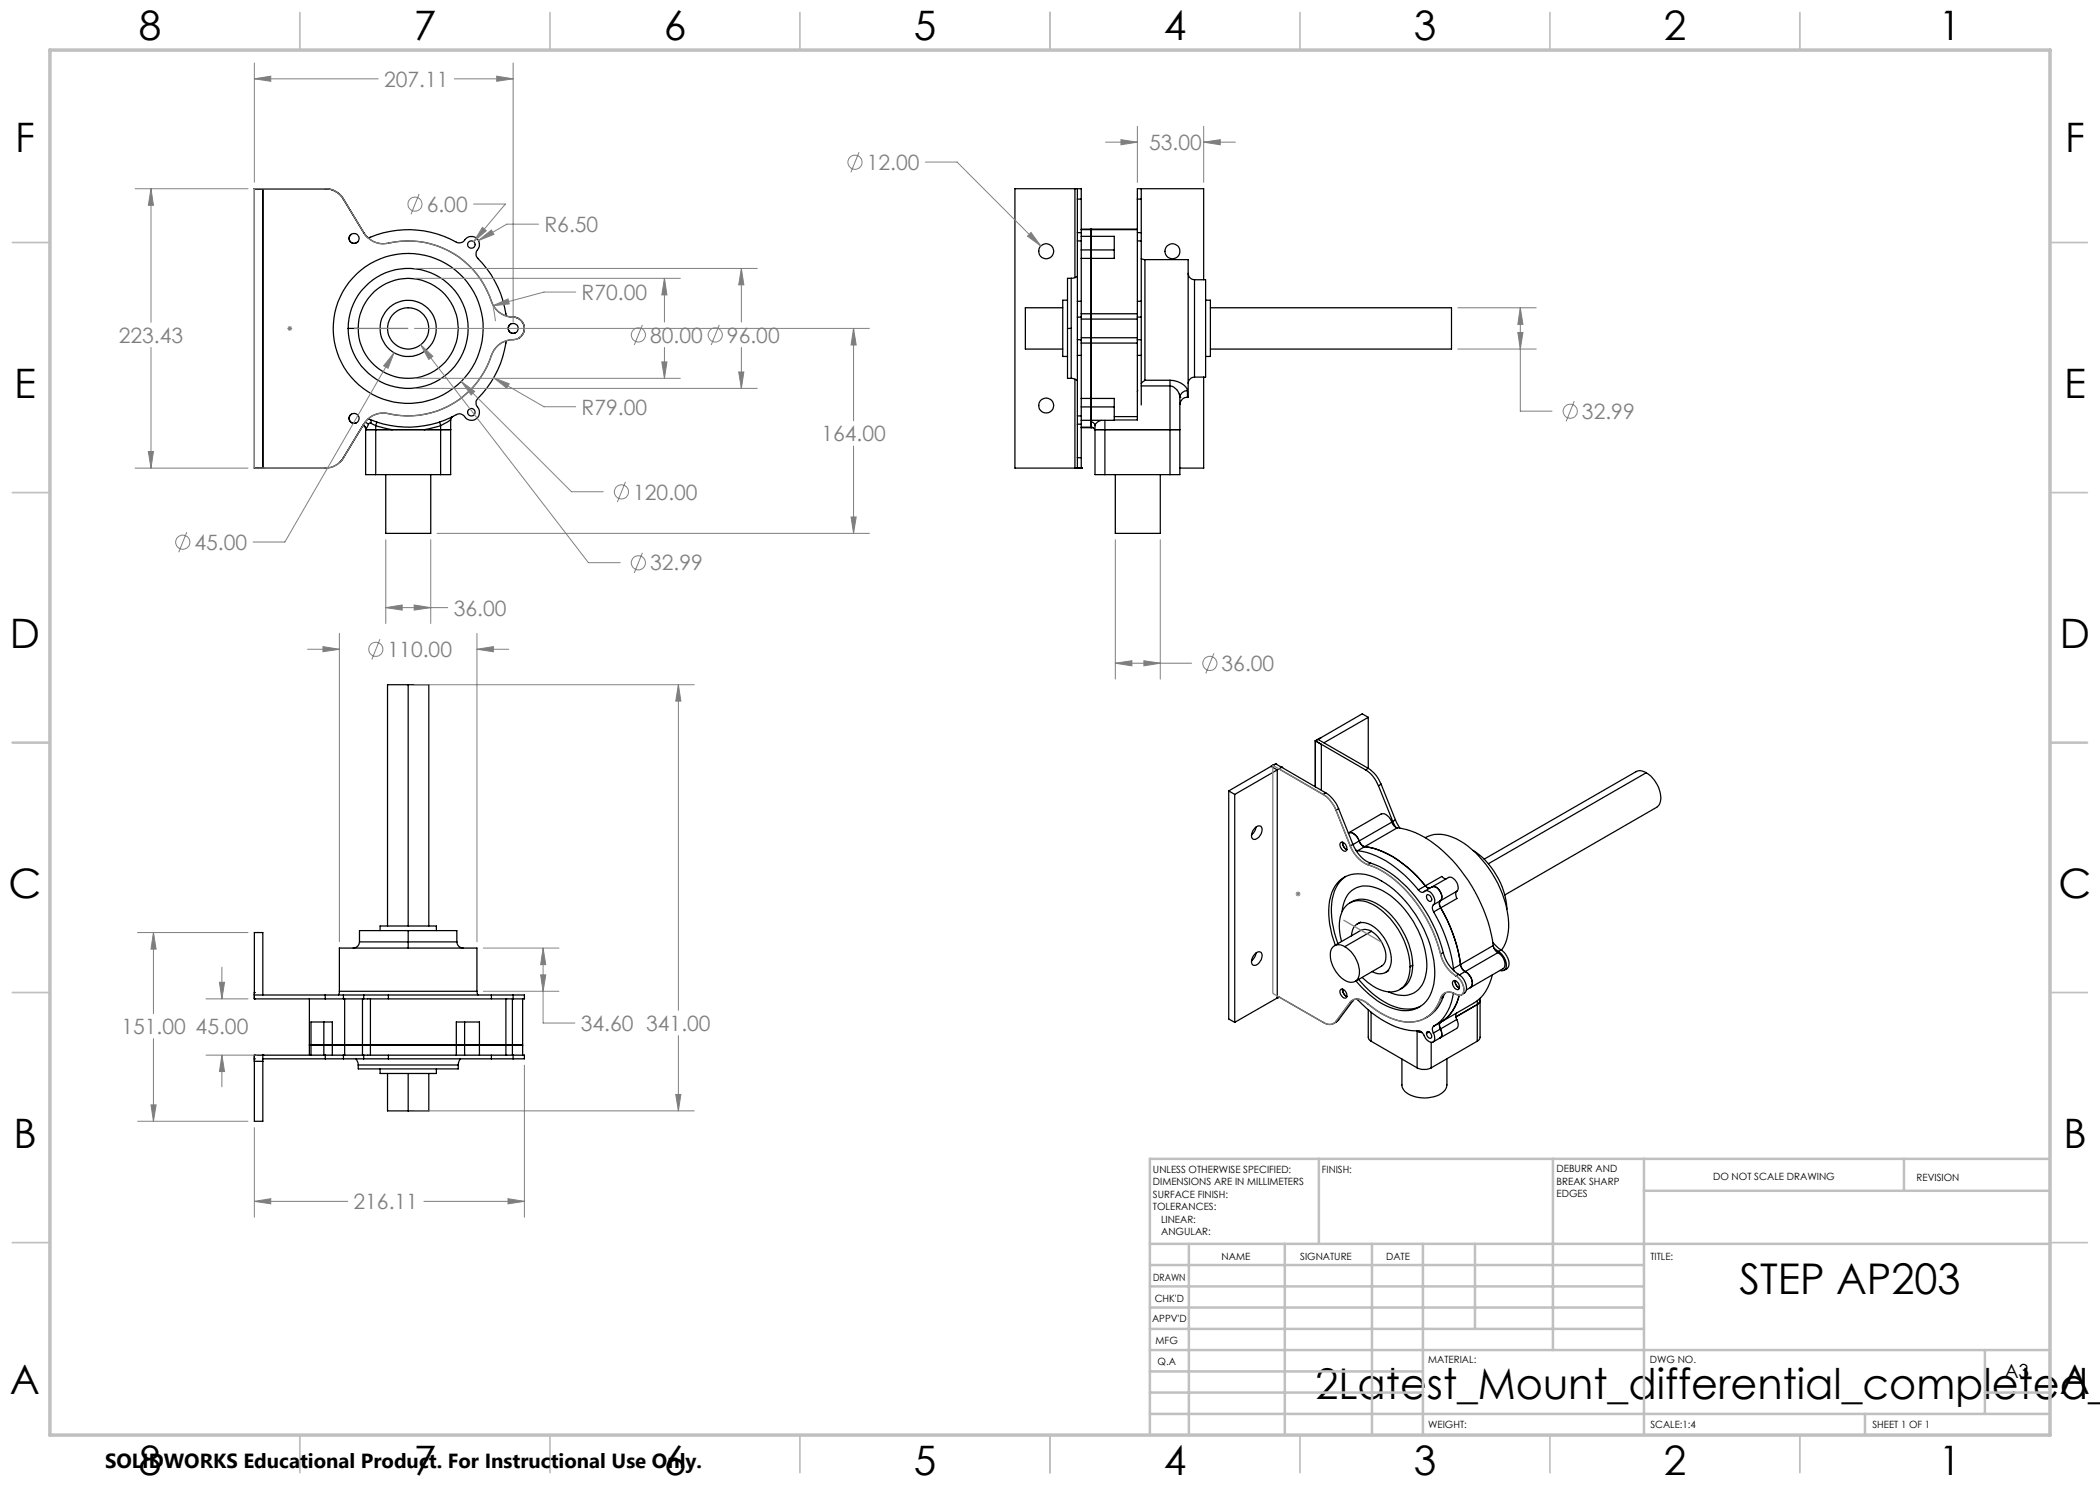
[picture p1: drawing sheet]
<svg xmlns="http://www.w3.org/2000/svg" width="420mm" height="297mm" viewBox="0 0 420 297" stroke-linecap="round" stroke-linejoin="round" font-family="sans-serif">
<g fill="none" stroke="#000" stroke-width=".25">
<path d="M50.9 37.7h.1M50.9 37.7h14.2a4.3 4.3 0 0 1 3.6 2.1l4 6.7M50.9 37.7v55.9M52.6 37.7v55.9M215 37.7v17.8M215.5 37.7v2.1M215.5 39.8h.8M215.5 39.8v6.7M216.3 39.8v-2.1h-13.3v55.9h13.3M216.3 39.8v6.1M227.5 39.8v-2.1h13.2v18.2M227.5 39.8h.7"/>
<path d="M227.5 39.8v6.1M228.2 37.7v2.1M228.2 39.8v6.7M70.2 46.9a1 1 0 0 0-.1 1.5 1 1 0 0 0 1.5-.1M72.7 46.5l.9 1a21.9 21.9 0 0 1 11.2-1.3 23.4 23.4 0 0 1 6.9 2.4l.9-.2a1.71 1.71 0 0 1 1.9-1.1 1.71 1.71 0 0 1 1.4 1.6l-.2 .8a1.4 1.4 0 0 0-.1 2 21.2 21.2 0 0 1 5.8 11.5M72.7 46.5a4.6 4.6 0 0 0 5 2.1 17.6 17.6 0 0 1 20.8 12.3 4.6 4.6 0 0 0 4.1 2.5M214.2 55.7h-.7v10M214.2 55.7v10M215.5 55.2l-.5 .3-.8 .2M215.5 48.2v12.1M215.5 46.5v1.7M215.5 48.2h.8"/>
<path d="M215.5 46.5h.8M216.3 47.3h6.5v2.7M216.3 51.7v11.1M216.3 47.3v2.7M216.3 50v1.7M216.3 45.9v1.4M216.3 45.9h11.2M216.3 45.8h11.2M216.3 50h6.5M218.2 47.3v16.5M218.2 45.9v1.4M218.2 45.8v.1z"/>
<path d="M222.8 50v1.7h-6.5M227.5 45.9v16.9M227.5 48.2h.7M227.5 46.5h.7M228.2 51.7l.8 .2M228.2 48.2v12.1M228.2 46.5v1.7M229 51.9h8.6v27.5h-.1M229 51.9v24.2M237.6 54.7a1.33 1.33 0 0 0 1.3 1.2M238.9 55.9h2.2v19.5h-2.2M238.9 55.9v19.5"/>
<path d="M69.6 65.7h2M101.4 68.1a21.8 21.8 0 0 1-6.1 12l-.1 .9a1.7 1.7 0 0 1 .6 2.1 1.7 1.7 0 0 1-2 .9l-.6-.4a1.43 1.43 0 0 0-1.9-.7 19.9 19.9 0 0 1-17.2 1M102.1 64.8a1.01 1.01 0 0 0-.3 1.4 1.01 1.01 0 0 0 1.3 .4M102.6 63.4a2.27 2.27 0 0 1 2.2 1.7 2.27 2.27 0 0 1-1 2.6M102.6 63.4a2.26 2.26 0 0 1 2.3 2.3 2.26 2.26 0 0 1-2.3 2.2 4.5 4.5 0 0 0-4.3 3.2 17.6 17.6 0 0 1-21.2 11.5 4.6 4.6 0 0 0-4.4 2.2l-4 6.7M212.5 61.6h-7.4v8.2h7.4M213.5 65.7v10h.7M213.5 60h-1v11.3h1M213.5 65.7h.7M214.2 75.7l.8 .1 .5 .3M214.2 65.7v10M215 75.8v17.8"/>
<path d="M215.5 63.4v4.5M215.5 67.9v3.2M215.5 60.3v3.1M215.5 71.1v12.1M215.5 63.4h.8M215.5 67.9h.8M215.5 71.1h.8M215.5 60.3h.8M216.3 63.4v4.5M216.3 67.9v.7M216.3 62.8v.6M216.3 79.7h6.5v1.7"/>
<path d="M216.3 68.6v11.1M216.3 79.7v1.7M216.3 67.6h11.2M216.3 63.8h11.2M216.3 68.6h11.2M216.3 62.8h11.2M218.2 63.8v3.8M218.2 67.6v13.8M227.5 63.4v4.5M227.5 67.9v.7M227.5 62.8v.6M227.5 68.6v14.7"/>
<path d="M227.5 63.4h.7M227.5 67.9h.7M227.5 71.1h.7M227.5 60.3h.7M227.5 78v.3M228.2 63.4v4.5M228.2 67.9v3.2M228.2 60.3v3.1M228.2 71.1v9.9M228.2 77.2h5.8M229 76.1l-.8 .6M229 76.1h5"/>
<path d="M234 76.1a3.6 3.6 0 0 1 3.5 2M234 76.1v1.1M234 77.2a2.44 2.44 0 0 1 2 2.3M234 77.2v17.7M236 79.5v15.4h-2M236 79.5h.1M237.5 79.4a1.51 1.51 0 0 0-1.5 1.5M237.5 78.1v1.3M237.5 78.1a1.45 1.45 0 0 0-1.5 1.4M238.9 75.4a1.33 1.33 0 0 0-1.3 1.3M240.7 75.4v18.2h-4.7M241.1 60h1v11.3h-1"/>
<path d="M242.1 61.6h48.2v8.2h-48.2M50.9 93.6h.1M52.6 93.6h.1M68.7 91.5l-.7 .9M68.7 91.5a4.3 4.3 0 0 1-3.6 2.1h-14.2M70.3 82.8a1 1 0 0 0-.4 1.4 1 1 0 0 0 1.4 .4M72.6 85.1l.4 .2 .1 .5M72.6 85.1l.4 .3 .1 .4M72.6 85.1l-3.9 6.4M73 84.5l.7 .4M73.1 85.8v9.1h2M73.1 85.9h17"/>
<path d="M73.1 85.8h.1M73.6 83.9h.5M73.7 84.9l-.6 .9M74.1 83.9l.1 .3v.4M74.2 84.6l.9 .5M74.2 84.6h-.3l-.2 .3M75.1 85.1l.9 .3a13.7 13.7 0 0 0 5.7 .5h.5a13.3 13.3 0 0 0 5.9-.8M75.1 85.1v9.8M75.1 94.9h13M75.4 84.4l-.3 .7M77.2 94.9v11.8h8.9v-11.8M87.9 84.4l.2 .7"/>
<path d="M88.1 85.1v9.8M90.1 84l-2 1.1M90.1 84h.1M90.1 84v10.9h-2M90.5 83.4l-.3 .2-.1 .4M90.6 83.3l-.4 .3-.1 .4M215.5 83.2v1.6M215.5 91.5v2.1M215.5 93.6h.1M215.5 83.2h.8M215.5 84.8h.8M215.5 91.5h.8"/>
<path d="M215.5 84.8v6.7M216.3 91.5v2.1M216.3 93.6h.1M216.3 81.4v2.7M216.3 84.1v1.3M216.3 85.5h2.4M216.3 85.4h1.9M216.3 85.4v6.1M216.3 81.4h6.5M218.2 85.4l.5 .2 .2 .3M218.2 84.1v.3M218.2 81.4v2.7"/>
<path d="M218.2 84.4a.79 .79 0 0 1 .8 .7M218.2 84.4v1M218.2 85.4v.1zM218.2 84.1v1.3M218.4 84.1l-.2 .3M219 85.9h17M219 85.1v9.8h2M220.2 84.1a1.53 1.53 0 0 0-1.2 1M221 94.9h13M221 84.1v10.8M222.8 81.4v2.7h-6.5M222.8 83.3h4.7"/>
<path d="M223.1 94.9v11.8h9v-11.8M227.5 83.3v.7h-4.7M81.6 136.9h-4.1v48.3M81.6 136.9h4.2v48.3M81.6 136.9v48.3M245.7 158.2l1.2 .7M245.7 158.2v45.6l1.2 .7M246.9 158.9v45.6M254.2 153.3h.1M254.2 153.3l1.2 .7M254.6 153.1h.1M254.6 153.1l-8.9 5.1"/>
<path d="M255.1 152.8h.1M255.1 152.8l-.9 .5M255.1 152.8l1.2 .7M255.1 152.8l-.5 .3M255.4 154v45.6M255.4 154l-8.5 4.9M255.8 153.8l8.8 5.1M256.3 153.5h.1M256.3 153.5l-.9 .5M256.3 153.5l8.8 5.1M263.1 148.2l10 5.8M263.1 148.2v9.2"/>
<path d="M263.1 148.2l1.2 .7v9.1M263.6 147.9l-.5 .3M263.6 147.9l10 5.8M263.9 147.7h.1M263.9 147.7l-.8 .5M264.6 158.9a6.6 6.6 0 0 1 2.6 3.1M265.1 158.6a6.5 6.5 0 0 1 2.6 3.1M265.1 158.6l-.5 .3M273.1 154a6.5 6.5 0 0 1 2.6 3.2M273.6 153.7a6.5 6.5 0 0 1 2.6 3.1M273.6 143.5v10.2M273.6 153.7l-.5 .3"/>
<path d="M273.6 143.5l-1.1-.7-8.9 5.1M273.6 143.5l-8.8 5.1M275.7 157.2l2.9 7.1M276.2 156.8l-.5 .4M276.2 156.8l2.9 7.2M329.2 154.5l-.4-.2a1.66 1.66 0 0 0-1.6 0l-30.4 17.5M329.2 154.5a5.9 5.9 0 0 1 2.8 6.1l-.6 .9-30.4 17.5M329.2 154.5l-31.5 18.3M251 165.6a.78 .78 0 0 1 1.1-.3 .78 .78 0 0 1 .2 1.1 1.6 1.6 0 0 1-1.7 1.4 1.69 1.69 0 0 1 .4-2.2zM251.2 165.4l-.2 .6-.7 1M267.2 162l2.9 7.2M267.7 161.7l-.5 .3"/>
<path d="M267.7 161.7l2.9 7.2M268.1 168.5a1.08 1.08 0 0 1 1.1 .5 1.08 1.08 0 0 1 0 1.2 1.2 1.2 0 0 1-1.1-1.7zM268.5 168.4a1.56 1.56 0 0 0 .9 1.5l-.4-.3-.4-.4zM268.7 168.5l-.2 .1M269.1 175.3a7.5 7.5 0 0 0-2.8 6.2 19.6 19.6 0 0 0 1.3 7.2M269.7 166.6a1.85 1.85 0 0 1 2.1 1.6M269.7 166.6h.1M270.1 169.2a6.6 6.6 0 0 0 3.4 3.7M270.6 168.9a6.5 6.5 0 0 0 3.5 3.7M270.6 168.9l-.5 .3M271.1 170l.4 .1M271.5 170.1a17.9 17.9 0 0 1 10.4 5.9l1.8 2"/>
<path d="M271.8 168.2a1.67 1.67 0 0 0 1.1 1.1M271.8 168.2l-1.2 .7M272.9 169.3a18.6 18.6 0 0 1 11.3 6.9l.9 1M272.9 169.3l-1.4 .8M273.5 172.9a21.6 21.6 0 0 1 11.2 9.8l1.8 3.4 .9 2.4 .7 2.3M274.1 172.6a21.7 21.7 0 0 1 11.1 9.7l1.3 2.3 1 2.4 1.1 3.5M274.1 172.6l-.6 .3M278.4 164.4a1.55 1.55 0 0 0 1.1 1.2M278.4 164.4a2.16 2.16 0 0 0-2-1.6l-6.7 3.8M278.4 164.4l-6.6 3.8M278.6 164.3l.5 1.1M279.1 164l.9 1.6"/>
<path d="M279.1 164l-.5 .3M279.5 165.6a17.4 17.4 0 0 1 10.1 5.5 32 32 0 0 1 9 18M279.5 165.6l-6.6 3.7M283.7 178a.79 .79 0 0 0 1.3 .2 1.94 1.94 0 0 1 1.9 2.4l-.2 .4M285 167.5a6.4 6.4 0 0 1 6.2 .2 21.4 21.4 0 0 1 10.5 15.9 9.5 9.5 0 0 1-1.4 6.4M285.1 177.2l.5 .4 .3 .1M285.1 177.2l-1.4 .8M285.4 179a.85 .85 0 0 1 .8 1.2 .85 .85 0 0 1-.8-1.2zM286.4 177.4a1.93 1.93 0 0 1 1.9 2.3l-.2 .5M286.4 177.4l3.3-1.9a1.83 1.83 0 0 1 1.9 2.1l-.2 .7M286.4 177.4l-1.4 .8M289.2 175.8l-.8-.5-3.3 1.9"/>
<path d="M291.4 178.3a1.24 1.24 0 0 0 0 1.4l-4.7 2.7M291.4 178.3l-3.3 1.9M294.6 170.1a15.6 15.6 0 0 1 6.8 11.7M50.9 198.5h.1M50.9 199.8h.1M50.9 199h14.2M50.9 199.8h14.2M52.6 199v-12.5h-1.7v13.3M61.9 199.8v11.2M65.1 199h3.6M65.1 199.8h3.6M65.1 199v.8"/>
<path d="M67.9 198.3l-.2 .7M67.9 198.3v-8.7h27.5v8.7M67.9 198.3h27.5M68.7 199v.8M68.7 199h4M68.7 199.8h4M68.9 199.8v11.2M71.9 188.4a1.26 1.26 0 0 1-1.3 1.2M71.9 188.4h9.7M72.5 199.8v11.2M72.7 199h5M72.7 199.8h1.4"/>
<path d="M72.7 199v.8M74.1 199.8h27.1M74.1 199.8v11.2M76 186.1v-.9h11.3v.9M77.7 199h20.6M77.7 199v.8M81.6 188.4v1.2M81.6 186.1h9.8v2.3M81.6 186.1h-9.7v2.3M81.6 188.4h9.8M81.6 186.1v2.3M91.4 188.4a1.26 1.26 0 0 0 1.2 1.2"/>
<path d="M95.4 198.3l.2 .7M98.3 199h4.3M98.3 199v.8M101.2 199.8h1.4M101.2 199.8v11.2M102.5 199.8v11.2M102.6 199h2.3v.8h-2.3M102.6 199v.8M104.5 199.8v11.2M251 190.7a.78 .78 0 0 1 1.1-.2 .78 .78 0 0 1 .2 1.1 1.53 1.53 0 0 1-1.7 1.4 1.69 1.69 0 0 1 .4-2.3zM251.2 190.6l-.2 .6-.7 1M255.4 199.6h.1"/>
<path d="M255.4 199.6l.4-.2 8.8 5.1a1.84 1.84 0 0 0 2.6-.2M255.4 199.6l-8.5 4.9M266.7 189.3a2.35 2.35 0 0 1 3.1 .7 5.4 5.4 0 0 1 1.8 5.8 1.88 1.88 0 0 1-2.9 .1 5.9 5.9 0 0 1-2.4-6.1zM267.1 189.1a16 16 0 0 1-.8-10.6 5.7 5.7 0 0 1 7.6-3.4 18.8 18.8 0 0 1 9.8 8.8 20.5 20.5 0 0 1 3.1 12.9 5.9 5.9 0 0 1-5 5.3 11 11 0 0 1-7.9-3.1l-2.7-2.8M268.1 197.9a1.08 1.08 0 0 1 1.1 .5 1.08 1.08 0 0 1 0 1.2 1.2 1.2 0 0 1-1.1-1.7zM268.3 188.3a8.4 8.4 0 0 1 .5-6.6 4 4 0 0 1 5.3-1 15.2 15.2 0 0 1 7.9 12.7M268.4 182.3a5 5 0 0 1 4.1-5.1 9.4 9.4 0 0 1 7.1 3.2 18.3 18.3 0 0 1 5.7 13.9 4.9 4.9 0 0 1-4.4 4.8l-1.3-.1-1.9-.6M268.5 197.8a1.56 1.56 0 0 0 .9 1.5l-.4-.3-.4-.5zM268.7 197.9l-.2 .1M269.9 180.6a5 5 0 0 1 5.9 .4 15.8 15.8 0 0 1 6.7 12M270.3 187.2a2.4 2.4 0 0 1 2.3-2.7 7.2 7.2 0 0 1 5.2 4.9 4.8 4.8 0 0 1-.3 4.8 2.56 2.56 0 0 1-3.1 .1M270.8 199.9l-.2 .3"/>
<path d="M271.4 199.8a20.5 20.5 0 0 0 9.6 6.1l2.7 .3a1.62 1.62 0 0 1 1.3 1.3l.5 .6a.81 .81 0 0 0 1.1 .3 .81 .81 0 0 0 .3-1.1l-.2-.7M271.7 195.9a15.1 15.1 0 0 0 9.1 5.9 5.8 5.8 0 0 0 3.3-.5M272.1 184.4l-.6 .4M274.3 186.3l-.4-.2a2.04 2.04 0 0 0-1.7 0l-5.3 3M274.3 186.3a6.1 6.1 0 0 1 2.7 6l-.7 .9-5.3 3.1M274.3 186.3l-5.3 3M277.7 194.1l-.6 .4M282 193.4a5 5 0 0 1-2.4 4.7 6.3 6.3 0 0 1-6.2-1.7l-.9-.9M282.5 193a5.1 5.1 0 0 1-2 4.6l-.6 .3M282.5 193l-.5 .4M286.7 181a1.13 1.13 0 0 0 0 1.4M286.7 182.4a31 31 0 0 1 4 11.3"/>
<path d="M288.1 180.2a1.12 1.12 0 0 0 0 1.4 31 31 0 0 1 4 11.3M288.1 180.2l-1.4 .8M288.1 190.8a7.2 7.2 0 0 0 3.1 4.4M288.1 199.7a6.6 6.6 0 0 1-9.1 4.2l-2.7-1.2-2.8-1.9a2.41 2.41 0 0 0-3.4-.4M288.6 190.5a7.2 7.2 0 0 0 3.1 4.4M288.6 199.4a6.8 6.8 0 0 1-3.5 4.2M288.6 190.5l-.5 .3M288.6 199.4l-.5 .3M289.2 198.5l-.6 .9M290.7 196.2a1.11 1.11 0 0 1 1 .5 1.11 1.11 0 0 1 0 1.2 1.21 1.21 0 0 1-1-1.7zM290.7 193.7l.1 .5M290.7 198.6a9 9 0 0 1-4 6.6"/>
<path d="M291 196.1a1.49 1.49 0 0 0 .9 1.5 1.47 1.47 0 0 1-.9-1.5zM291.2 195.2a3 3 0 0 1 1.4 3.5 .94 .94 0 0 1-1.4 .2 1.92 1.92 0 0 0-3.1 .8M291.7 194.9a3.1 3.1 0 0 1 1.4 3.5l-.8 .6M291.7 194.9l-.5 .3M291.8 199.1a8.5 8.5 0 0 1-3.9 5.5v.4l.2 .8M292.1 192.9a1.82 1.82 0 0 0 1 1.4M292.1 192.9l-1.4 .8M293.1 194.3a2.52 2.52 0 0 1 1.2 3l-.2 .2M293.1 194.3l-1.2 .7M294.1 197.5l-.8 .5M296 199.7v7.7l-.1 .5-.4 .3M298.4 195a8.5 8.5 0 0 1-3.7 5.7l-8 4.5"/>
<path d="M298.6 188.5l1.6 1.5M298.6 189.1a2.08 2.08 0 0 0 1 1.4M298.6 189.1l-6.5 3.8M298.8 189.6l.9 .7M299.6 190.5a2.52 2.52 0 0 1 1.2 3.1l-6.7 3.9M299.6 190.5l-6.5 3.8M299.7 190.3a3 3 0 0 1 1.4 3.5 .95 .95 0 0 1-1.1 .3M300.2 190a3.1 3.1 0 0 1 1.4 3.5l-.8 .6M300.2 190l-.5 .3M50.9 211h.1M50.9 211.8h.1M50.9 211v13.3h1.7v-13.3"/>
<path d="M50.9 211h14.2M50.9 212.3h1.7M52.6 211h.1M52.6 211.8h12.5M61.9 209h.3M62.2 209h2.6M64.8 209h4.1M64.8 204.4h-2.6v6.6M64.8 204.4h1.7v6.6M64.8 204.4v6.6M65.1 211.8h3.6M65.1 211h3.6"/>
<path d="M65.1 211v.8M68.7 211h4M68.7 211v.8M68.7 211.8h4M68.9 209h3.6M71.2 211.8l.4 .8v.4M71.6 213h20.1M71.6 213v.8h20.1v-.8M72.5 209h32M72.7 211.8h5M72.7 211h1.4M72.7 211v.8"/>
<path d="M74.1 211h17.2M76 213.8v.9h11.3v-.9M77.5 214.7v7.5h4.1M77.7 211.8h20.6M77.7 211v.8M81.6 214.7v7.5M85.8 214.7v7.5h-4.2M91.3 211h1.6M92.1 211.8l-.3 .5-.1 .7M92.9 204.4h3v6.6M92.9 204.4h-1.6v6.6M92.9 211h3"/>
<path d="M92.9 204.4v6.6M95.9 211h5.3M98.3 211.8h4.3M98.3 211v.8M101.2 211h1.4M102.6 211h2.3v.8h-2.3M102.6 211v.8M267.7 204l-1 .7M267.7 204l-.5 .3M270.1 200.4l-2.9 3.9M270.6 200.2l-.5 .2M270.6 200.2l-2.9 3.8"/>
<path d="M273.6 202v5.4l.2 .5 .4 .3M274.2 208.2l9.2 5.4M274.2 202.5v5.7M283.4 206.2l1 .3M283.4 213.6a3.3 3.3 0 0 0 2.8 0M283.4 206.2v7.4M285.4 206.4a.84 .84 0 0 1 .8 1.2 .84 .84 0 0 1-.8-1.2zM285.8 206.4l-.5 .3M286.2 208.5v5.1M286.7 205.2a1.05 1.05 0 0 0 0 1.4M288 207.6l-1.4 .8M288.1 205.8l.2 .7a.89 .89 0 0 1-.3 1.1"/>
<path d="M288.1 205.8l-1.4 .8M289.4 211.7v5.3a3.2 3.2 0 0 1-3.2 2.5 5.7 5.7 0 0 1-5.6-1.7l-.2-.7v-5.3M291.4 203.9l.2 1-.2 .7-3.4 2M291.4 203.9l-3.3 1.9M291.4 202.6a1.05 1.05 0 0 0 0 1.3M295.5 200.2v8M295.5 208.2l-9.3 5.4M296 200.1l-.1 .4-.4 .4-4.3 2.5"/>
<circle cx="70.8" cy="47.7" r=".99"/>
<circle cx="94.3" cy="48.9" r=".75"/>
<circle cx="209.2" cy="50.3" r="1.5"/>
<circle cx="234.5" cy="50.3" r="1.51"/>
<circle cx="81.6" cy="65.7" r="4.1"/>
<circle cx="81.6" cy="65.7" r="15"/>
<circle cx="81.6" cy="65.7" r="12"/>
<circle cx="81.6" cy="65.7" r="5.6"/>
<circle cx="81.6" cy="65.7" r="10"/>
<circle cx="102.6" cy="65.7" r=".99"/>
<circle cx="70.8" cy="83.7" r=".99"/>
<circle cx="94.3" cy="82.5" r=".75"/>
<circle cx="209.2" cy="81.1" r="1.48"/>
</g>
<g fill="none" stroke="#808080" stroke-width=".2">
<path d="M50.9 15.8l3.3-.6v1.1zM50.9 12.6v23.9M50.9 15.8h24.7M90.9 15.8h11.7M99.3 15.2l3.3 .6-3.3 .5zM102.6 12.6v51.8M27 37.7h22.6M30.2 37.7l.5 3.4h-1zM30.2 37.7v26.7M83.8 38.8l-1.6 4.1M171.8 30.4l-1.6 4.1M185.1 32.4h6.3l16.8 16.8"/>
<path d="M221.1 28.4h6.4M224.2 27.9l3.3 .5-3.3 .6zM227.5 25.3v11.2M240.7 28.4l3.4-.5v1.1zM240.7 25.3v11.2M240.7 28.4h6.4M82.9 53.7h68.5M82.9 55.7h53.2M94.7 40.8h6.4l-6.3 7.5M95.7 48.1l2.6-2.1 .5 .9zM96.5 45.5l.8 .6-2.5 2.2zM107.7 44.8h-6.3l-5.7 3.3"/>
<path d="M115.1 58.4h-6.3l-10.3 2.8M132.9 55.7l.5 3.3h-1zM132.9 55.7v8.7M148.3 53.7l.5 3.3h-1.1zM148.3 53.7v10.7M206.2 46.5l2 2.7-2.7-2zM30.2 69.5v24.1M57.5 65.7h1M57.6 65.3l.7 .7M58 65.2v1M58.3 65.3l-.7 .7M78.8 70.6l-1.2 3.1-.9-.5z"/>
<path d="M78.8 70.6l-21.8 37.8h-6.4M82.9 65.7h91M82.9 77.7h68.5M82.9 75.7h53.2M84.1 69l2.5 2.3-.8 .6zM84.1 69l33.6 43.5h6.3M92.3 76.3l2.6 2-.7 .7zM92.3 76.3l22 22.1h6.3M98.5 61.2l3.1-1.4 .2 1zM98.6 61.5l.5 2.7M98.7 75.6l3.1 1.2-.4 .8zM98.7 75.6l10.1 5.7h6.3"/>
<path d="M128.5 65l-1.6 4M132.4 72.4h1l-.5 3.3zM132.9 69.5v6.2M143.9 65l-1.7 4M147.7 74.4h1.1l-.5 3.3zM148.3 69.5v8.2M170.7 65.7l.5 3.3h-1zM170.7 65.7v18.5M291.6 61.6h15.6M291.6 69.8h15.6M303.6 66.5h1l-.5 3.3zM304.1 61.6l.5 3.3h-1z"/>
<path d="M304.1 61.6v20.6h6.3M27 93.6h22.6M29.7 90.3h1l-.5 3.3zM125.1 96.4l-1.6 4M170.7 89.2v17.5M314.9 80.2l-1.7 4.1M37.4 106.4l-1.7 4.1M77.2 107.9v16.8M86.1 107.9v16.8M87.4 106.7h86.5M128.5 110.6l-1.6 4M170.2 103.4h1l-.5 3.3z"/>
<path d="M223.1 107.9v27.9M232.1 107.9v27.9M61.5 129.9h6.4M64.6 129.3l3.3 .6-3.3 .4zM67.9 126.7v61.6M76 127.8l-1.6 4.1M77.2 121.5l3.2-.5v1zM77.2 121.5h12.3M82.8 121l3.3 .5-3.3 .5zM82.9 136.9h56M95.4 129.9l3.3-.6v1zM95.4 126.7v61.6"/>
<path d="M95.4 129.9h6.3M135.7 136.9l.5 3.3h-1.1zM135.7 136.9v65.2M223.1 132.6l3.3-.5v1.1zM223.1 132.6h15.2M228.8 132.1l3.3 .5-3.3 .6zM242.8 130.7l-1.6 4M259.1 178.8h1M259.3 178.4l.7 .7M259.6 178.3v1M260 178.4l-.7 .7M27.5 186.5h22.1"/>
<path d="M30.7 186.5l.5 3.3h-1zM30.7 186.5v16.2M41.2 199.8h8.4M43.9 196.5h1l-.5 3.3zM44.4 193.4v6.4M96.7 198.3h15.1M96.7 189.6h15.1M108.1 195h1l-.5 3.3zM108.6 189.6l.5 3.3h-1zM108.6 189.6v15h6.4M30.7 207.7v16.6M41.2 211h10.1"/>
<path d="M44.4 211l.5 3.3h-1zM44.4 211v6.4M104.9 213v30.4M135.1 218.9h1.1l-.5 3.3zM135.7 207.1v15.1M27.5 224.3h22.1M30.2 221h1l-.5 3.3zM50.9 225.5v17.9M82.9 222.2h56M101.6 239.7l3.3 .6-3.3 .5zM50.9 240.3l3.3-.6v1.1zM50.9 240.3h18.6"/>
<path d="M84.8 240.3h20.1"/>
<circle cx="171" cy="32.5" r="1.42"/>
<circle cx="83" cy="40.8" r="1.41"/>
<circle cx="127.7" cy="67" r="1.42"/>
<circle cx="143" cy="67" r="1.42"/>
<circle cx="124.3" cy="98.4" r="1.42"/>
<circle cx="314" cy="82.3" r="1.42"/>
<circle cx="36.6" cy="108.5" r="1.41"/>
<circle cx="127.7" cy="112.6" r="1.42"/>
<circle cx="75.2" cy="129.9" r="1.41"/>
<circle cx="242" cy="132.7" r="1.41"/>
</g>
<path d="M50.9 37.7h14.2a4.2 4.2 0 0 1 3.6 2.1l4 6.7a4.7 4.7 0 0 0 5.6 2 17.6 17.6 0 0 1 20.2 12.3 4.8 4.8 0 0 0 4.5 2.7 2.27 2.27 0 0 1 1.9 2.5 2.27 2.27 0 0 1-2.6 1.9 4.7 4.7 0 0 0-4.2 3.8 17.6 17.6 0 0 1-21 11 4.6 4.6 0 0 0-4.4 2.1l-4 6.7a4.2 4.2 0 0 1-3.6 2.1h-14.2zM70.8 65.7h10.8M254.6 153.1l10.2 5.9 1 .8 1.3 2 3 7.4a6.5 6.5 0 0 0 4.7 4.2 24.8 24.8 0 0 1 11.6 12.5l1.3 3.3a9.1 9.1 0 0 0 2.8 5.5 3.5 3.5 0 0 1 2.1 3.9v.1a1.08 1.08 0 0 1-1.6 .1 1.9 1.9 0 0 0-3 1.3 6.5 6.5 0 0 1-8.1 4.1 17.5 17.5 0 0 1-7-3.9 2.05 2.05 0 0 0-2.8 .1l-3.2 4.1a1.92 1.92 0 0 1-2.3 0l-10-5.8zM268.7 184l7.6 4.5" fill="none" stroke="#808080" stroke-width=".25"/>
<g fill="none" stroke="#c0c0c0" stroke-width=".35">
<path d="M60 2.5v7.5M110 2.5v7.5M160 2.5v7.5M210 2.5v7.5M260 2.5v7.5M310 2.5v7.5M360 2.5v7.5M2.5 48.5h7.5M410 48.5h7.5M2.5 98.5h7.5M410 98.5h7.5M2.5 148.5h7.5"/>
<path d="M410 148.5h7.5M2.5 198.5h7.5M410 198.5h7.5M2.5 248.5h7.5M410 248.5h7.5M60 287v7.5M110 287v7.5M160 287v7.5M210 287v7.5M260 287v7.5M310 287v7.5M360 287v7.5"/>
</g>
<g fill="none" stroke="#c0c0c0" stroke-width=".5">
<path d="M263.8 231.8v17M310.6 231.8v38.2M328.8 231.8v55.2M328.8 238.2h81.2M380.8 231.8v6.4M410 231.8h-180v55.2M230 248.8h180M230 257.3h98.8M230 253h98.8M237.8 248.8v38.2M257 248.8v38.2M274.4 248.8v38.2"/>
<path d="M284.6 248.8v38.2M295 248.8v17M230 265.8h98.8M230 261.5h98.8M230 278.5h54.6M230 274.3h54.6M230 270h180M397 278.5h13M397 270v12.8M230 282.8h180M373 282.8v4.2"/>
</g>
<path d="M10 10h400v277h-400z" fill="none" stroke="#c0c0c0" stroke-width=".7"/>
<g fill="#808080">
<path d="M30.2 37.7l.5 3.4h-1zM29.7 90.3h1l-.5 3.3zM50.9 15.8l3.3-.6v1.1zM99.3 15.2l3.3 .6-3.3 .5zM96.5 45.5l-1.7 2.8 2.5-2.2zM95.7 48.1l3.1-1.2-.5-.9zM98.5 61.2l3.3-.4-.2-1zM98.7 75.6l2.7 2 .4-.8zM92.3 76.3l1.9 2.7 .7-.7zM148.3 53.7l.5 3.3h-1.1zM147.7 74.4h1.1l-.5 3.3zM132.9 55.7l.5 3.3h-1zM132.4 72.4h1l-.5 3.3zM78.8 70.6l-2.1 2.6 .9 .5zM84.1 69l1.7 2.9 .8-.6zM82.8 121l3.3 .5-3.3 .5zM77.2 121.5l3.2-.5v1zM170.2 103.4h1l-.5 3.3zM170.7 65.7l.5 3.3h-1zM135.7 136.9l.5 3.3h-1.1zM135.1 218.9h1.1l-.5 3.3zM64.6 129.3l3.3 .6-3.3 .4zM95.4 129.9l3.3-.6v1zM108.1 195h1l-.5 3.3zM108.6 189.6l.5 3.3h-1zM43.9 196.5h1l-.5 3.3zM44.4 211l.5 3.3h-1zM30.7 186.5l.5 3.3h-1zM30.2 221h1l-.5 3.3zM50.9 240.3l3.3-.6v1.1zM101.6 239.7l3.3 .6-3.3 .5z"/>
<path d="M206.2 46.5l-.7 .7 2.7 2zM224.2 27.9l3.3 .5-3.3 .6zM240.7 28.4l3.4-.5v1.1zM304.1 61.6l.5 3.3h-1zM303.6 66.5h1l-.5 3.3zM228.8 132.1l3.3 .5-3.3 .6zM223.1 132.6l3.3-.5v1.1z"/>
</g>
<g font-size="8.5">
<text x="347.9" y="258.8">STEP AP203</text>
<text x="263.1" y="279.7">2Latest_Mount_differential_completed_</text>
</g>
<g font-size="8.1">
<text x="27.7" y="8">8</text>
<text x="82.7" y="8">7</text>
<text x="132.7" y="8">6</text>
<text x="182.7" y="8">5</text>
<text x="232.7" y="8">4</text>
<text x="282.7" y="8">3</text>
<text x="332.7" y="8">2</text>
<text x="387.7" y="8">1</text>
<text x="3" y="30.4">F</text>
<text x="413" y="30.4">F</text>
<text x="2.8" y="79.6">E</text>
<text x="412.8" y="79.6">E</text>
<text x="2" y="129.6">D</text>
<text x="412" y="129.6">D</text>
<text x="1.7" y="179.6">C</text>
<text x="411.7" y="179.6">C</text>
<text x="2.7" y="229.6">B</text>
<text x="412.7" y="229.6">B</text>
<text x="2" y="278.9">A</text>
<text x="412" y="278.9">A</text>
<text x="27.7" y="295">8</text>
<text x="82.7" y="295">7</text>
<text x="132.7" y="295">6</text>
<text x="182.7" y="295">5</text>
<text x="232.7" y="295">4</text>
<text x="282.7" y="295">3</text>
<text x="332.7" y="295">2</text>
<text x="387.7" y="295">1</text>
</g>
<g font-size="4.2" fill="#808080">
<text x="76.8" y="17.3">207.11</text>
<text x="173.3" y="34">12.00</text>
<text x="229.8" y="30">53.00</text>
<text x="85.3" y="42.4">6.00</text>
<text x="108.9" y="46.4">R6.50</text>
<text x="116.3" y="60">R70.00</text>
<text x="23.8" y="68.5">223.43</text>
<text x="130" y="68.5">80.00</text>
<text x="145.4" y="68.5">96.00</text>
<text x="116.3" y="82.9">R79.00</text>
<text x="316.4" y="83.8">32.99</text>
<text x="164.3" y="88.3">164.00</text>
<text x="126.6" y="99.9">120.00</text>
<text x="38.9" y="110">45.00</text>
<text x="130" y="114.1">32.99</text>
<text x="90.7" y="123.1">36.00</text>
<text x="77.5" y="131.4">110.00</text>
<text x="244.3" y="134.2">36.00</text>
<text x="24.3" y="206.8">151.00 45.00</text>
<text x="116.2" y="206.2">34.60 341.00</text>
<text x="70.7" y="241.8">216.11</text>
</g>
<text font-size="4.1" x="21" y="293.7">SOLIDWORKS Educational Product. For Instructional Use Only.</text>
<text font-size="3.9" x="400.9" y="275.5">A3</text>
<g font-size="2">
<text x="230.6" y="234.6">UNLESS OTHERWISE SPECIFIED:</text>
<text x="230.6" y="237.1">DIMENSIONS ARE IN MILLIMETERS</text>
<text x="230.6" y="239.6">SURFACE FINISH:</text>
<text x="264.4" y="234.6">FINISH:</text>
<text x="311.3" y="234.5">DEBURR AND</text>
<text x="311.3" y="237">BREAK SHARP</text>
<text x="311.3" y="239.5">EDGES</text>
<text x="342.6" y="236">DO NOT SCALE DRAWING</text>
<text x="383.3" y="236.2">REVISION</text>
<text x="230.6" y="242.1">TOLERANCES:</text>
<text x="232.2" y="244.6">LINEAR:</text>
<text x="232.2" y="247.1">ANGULAR:</text>
<text x="244.3" y="252">NAME</text>
<text x="260" y="251.9">SIGNATURE</text>
<text x="277.2" y="251.9">DATE</text>
<text x="330.1" y="251.9">TITLE:</text>
<text x="230.6" y="256.1">DRAWN</text>
<text x="230.9" y="260.3">CHK'D</text>
<text x="230.4" y="264.4">APPV'D</text>
<text x="231.1" y="268.8">MFG</text>
<text x="231.5" y="273">Q.A</text>
<text x="285.6" y="272.5">MATERIAL:</text>
<text x="330" y="272.5">DWG NO.</text>
<text x="285.6" y="285.5">WEIGHT:</text>
<text x="330.1" y="285.6">SCALE:1:4</text>
<text x="374.5" y="285.6">SHEET 1 OF 1</text>
</g>
</svg>
